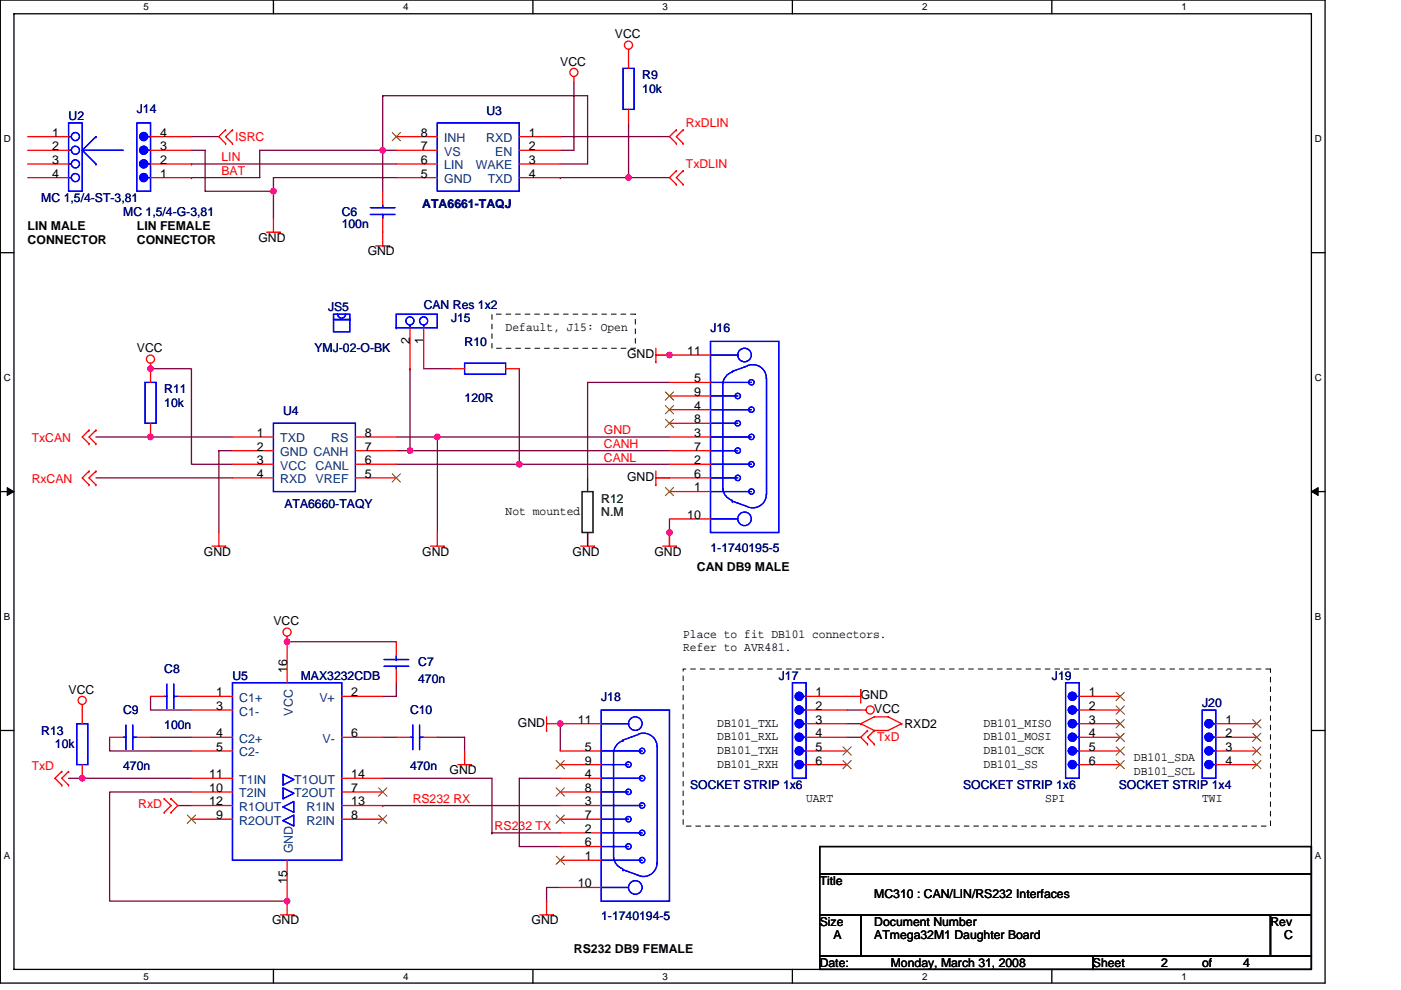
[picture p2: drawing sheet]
<svg xmlns="http://www.w3.org/2000/svg" width="297mm" height="210mm" viewBox="0 0 297 210" stroke-linecap="round" stroke-linejoin="round" font-family="sans-serif">
<path d="M.1 0h280.8v208.5h-280.8zM3 2.9h275v202.7h-275z" fill="none" stroke="#000" stroke-width=".28"/>
<g fill="#fff">
<path d="M30.5 .3h1.1v2.3h-1.1z"/>
<path d="M30.5 205.9h1.1v2.3h-1.1z"/>
</g>
<path d="M58 0v2.9M58 205.6v2.9" fill="none" stroke="#000" stroke-width=".28"/>
<g fill="#fff">
<path d="M85.5 .3h1.1v2.3h-1.1z"/>
<path d="M85.5 205.9h1.1v2.3h-1.1z"/>
</g>
<path d="M113 0v2.9M113 205.6v2.9" fill="none" stroke="#000" stroke-width=".28"/>
<g fill="#fff">
<path d="M140.5 .3h1.1v2.3h-1.1z"/>
<path d="M140.5 205.9h1.1v2.3h-1.1z"/>
</g>
<path d="M168 0v2.9M168 205.6v2.9" fill="none" stroke="#000" stroke-width=".28"/>
<g fill="#fff">
<path d="M195.5 .3h1.2v2.3h-1.2z"/>
<path d="M195.5 205.9h1.2v2.3h-1.2z"/>
</g>
<path d="M223 0v2.9M223 205.6v2.9" fill="none" stroke="#000" stroke-width=".28"/>
<g fill="#fff">
<path d="M250.5 .3h1.2v2.3h-1.2z"/>
<path d="M250.5 205.9h1.2v2.3h-1.2z"/>
<path d="M.8 28.3h1.5v2.3h-1.5z"/>
<path d="M278.8 28.3h1.5v2.3h-1.5z"/>
<path d="M.8 78.9h1.5v2.3h-1.5z"/>
<path d="M278.8 78.9h1.5v2.3h-1.5z"/>
</g>
<path d="M.1 53.6h2.9M278 53.6h2.9" fill="none" stroke="#000" stroke-width=".28"/>
<g fill="#fff">
<path d="M.8 129.6h1.4v2.3h-1.4z"/>
<path d="M278.8 129.6h1.4v2.3h-1.4z"/>
</g>
<path d="M.1 104.3h2.9M278 104.3h2.9" fill="none" stroke="#000" stroke-width=".28"/>
<path d="M1.5 103.4l1.5 .9-1.5 .8zM278 104.3l1.5-.9v1.7z" fill="#000" stroke="#000" stroke-width=".21"/>
<g fill="#fff">
<path d="M.8 180.3h1.4v2.3h-1.4z"/>
<path d="M278.8 180.3h1.4v2.3h-1.4z"/>
</g>
<path d="M.1 154.9h2.9M278 154.9h2.9M173.8 179.6h104.2v5.7h-104.2zM173.8 194h8.7v8.7h-8.7zM173.8 185.3h104.2v8.7h-104.2zM182.5 194h86.9v8.7h-86.9zM269.4 194h8.6v8.7h-8.6zM173.8 202.7h57.9v2.9h-57.9zM231.7 202.7h46.3v2.9h-46.3z" fill="none" stroke="#000" stroke-width=".28"/>
<g fill="none" stroke="#800040" stroke-width=".28">
<path d="M121.7 17.4v14.5h-2.9M40.6 34.8h.1M40.6 29h5.8M40.6 37.7h.1M40.6 31.9h2.9v8.7h14.5M40.6 34.8h43.4M81.1 20.3h.1M81.1 31.9h-26v5.8h-14.5M81.1 31.9v8.7M81.1 20.3h43.5v14.5h-5.8M81.1 31.9h2.9M81.1 20.3v11.6"/>
<path d="M84 37.7h-26v2.9M118.8 37.7h.1M118.8 29h23.1M118.8 37.7h14.5M133.3 26.1v11.6M133.3 37.7h8.6M58 40.6h.1M58 40.6v5.8M31.9 78.2h8.7v20.3h8.7M31.9 78.2h.1M86.9 78.2h.1M86.9 78.2v17.4"/>
<path d="M89.8 78.2h5.8M110.1 78.2h.1M110.1 78.2v20.3M139.1 75.3h.1M139.1 75.3h2.8M20.3 92.7h11.6M31.9 92.7h.1M31.9 92.7h17.4M49.3 95.6h-2.9v17.3M84 98.5h26.1M84 92.7h8.7M84 95.6h2.9"/>
<path d="M86.9 95.6h.1M86.9 95.6h55M92.7 92.7h.1M92.7 92.7h49.2M92.7 92.7v20.2M110.1 98.5h.1M110.1 98.5h31.8M141.9 81.1h-17.3v20.3M20.3 101.4h29M124.6 112.9v2.9M139.1 101.4h2.8M141.9 112.9v2.9"/>
<path d="M141.9 112.9h.1M141.9 110.1v2.8M60.9 136.1h.1M60.9 136.1h23.1M23.2 156.4v2.9h17.4M31.9 156.4h8.7M31.9 147.7v2.9h8.7M81.1 156.4h2.9M84 144.8v2.9h-2.9M92.7 156.4h5.8v2.9M118.8 153.5h.1M118.8 153.5v5.8"/>
<path d="M179.6 150.6h2.9M179.6 153.5h2.9M179.6 156.4h2.9M14.5 165.1h2.9M17.4 165.1h.1M17.4 165.1h23.2M37.7 170.9h2.9M40.6 168h-17.4v23.1h37.7M81.1 170.9h.1M81.1 165.1h23.2v11.6M81.1 170.9h37.7M104.3 176.7h.1"/>
<path d="M104.3 176.7h14.5M118.8 165.1h-8.7v14.5h8.7M60.9 191.1h.1M115.9 191.1h.1M118.8 188.2h-2.9v2.9"/>
</g>
<g fill="#f0f" stroke="#f0f" stroke-width=".28">
<circle cx="133.2" cy="37.7" r=".57"/>
<circle cx="81.1" cy="31.9" r=".57"/>
<circle cx="58" cy="40.6" r=".57"/>
<circle cx="31.9" cy="92.7" r=".57"/>
<circle cx="31.9" cy="78.2" r=".57"/>
<circle cx="92.7" cy="92.7" r=".57"/>
<circle cx="86.9" cy="95.6" r=".57"/>
<circle cx="110.1" cy="98.5" r=".57"/>
<circle cx="60.9" cy="136.1" r=".57"/>
<circle cx="17.4" cy="165.1" r=".57"/>
<circle cx="141.9" cy="112.9" r=".57"/>
<circle cx="141.9" cy="75.3" r=".57"/>
<circle cx="60.9" cy="191.1" r=".57"/>
<circle cx="118.8" cy="153.5" r=".57"/>
</g>
<g fill="none" stroke="#f00" stroke-width=".28">
<path d="M121.7 16.2v1.2M133.3 10.5v4M5.9 29h8.6M5.9 31.9h8.6M5.9 34.8h8.6M5.9 37.7h8.6M31.9 29h8.7M31.9 31.9h8.7M31.9 34.8h8.7M31.9 37.7h8.7M47.8 27.5h.1M47.8 30.4h.1"/>
<path d="M47.8 27.5l-1.4 1.5 1.4 1.4M49.3 30.4h.1M49.3 27.5h.1M49.3 27.5l-1.5 1.5 1.5 1.4M84 29h8.7M84 31.9h8.7M84 34.8h8.7M84 37.7h8.7M110.1 29h8.7M110.1 31.9h8.7M110.1 34.8h8.7M110.1 37.7h8.7"/>
<path d="M133.3 23.2v2.9M143.4 27.5h.1M143.4 30.4h.1M143.4 36.2h.1M143.4 39.1h.1M143.4 27.5l-1.5 1.5 1.5 1.4M143.4 36.2l-1.5 1.5 1.5 1.4M144.8 30.4h.1M144.8 27.5h.1M144.8 39.1h.1M144.8 36.2h.1M144.8 27.5l-1.4 1.5 1.4 1.4"/>
<path d="M144.8 36.2l-1.4 1.5 1.4 1.4M56.5 49.3h2.9M58 46.4v2.9M59.4 49.3h.1M79.7 52.2h2.9M81.1 46.4v5.8M81.1 40.6v2.9M82.6 52.2h.1M31.9 77v4.1M86.9 69.5v8.7M89.8 69.5v8.7M95.6 78.2h2.9"/>
<path d="M107.2 78.2h2.9M139.1 75.3h11.5M139.1 76.8h.1M139.1 73.9v2.9M18.9 91.2h.1M18.9 94.1h.1M18.9 99.9h.1M18.9 91.2l-1.5 1.5 1.5 1.4M18.9 99.9l-1.5 1.5 1.5 1.4M20.3 91.2h.1M20.3 94.1h.1M20.3 99.9h.1"/>
<path d="M20.3 91.2l-1.4 1.5 1.4 1.4M20.3 99.9l-1.4 1.5 1.4 1.4M31.9 89.8v2.9M49.3 92.7h8.7M49.3 95.6h8.7M49.3 98.5h8.7M75.4 92.7h8.6M75.4 95.6h8.6M75.4 98.5h8.6M139.1 99.9v2.9M141.9 92.7h8.7M141.9 95.6h8.7"/>
<path d="M141.9 98.5h8.7M141.9 86.9h8.7M141.9 81.1h8.7M141.9 89.8h8.7M141.9 84h8.7M18.9 102.8h.1M20.3 102.8h.1M45 115.8h2.8M46.4 112.9v2.9M47.8 115.8h.1M49.3 101.4h8.7M75.4 101.4h8.6"/>
<path d="M91.3 115.8h2.9M92.7 112.9v2.9M94.2 115.8h.1M123.1 115.8h2.9M124.6 112.9v2.9M126 115.8h.1M139.1 101.4h11.5M139.1 102.8h.1M140.5 115.8h2.9M141.9 112.9v2.9M141.9 104.3h8.7M141.9 110.1h8.7"/>
<path d="M143.4 115.8h.1M60.9 135v9.8M84 136.1v2.9M17.4 149.4v4.1M23.2 156.4h2.9M29 156.4h2.9M31.9 147.7h2.9M37.7 147.7h11.6M40.6 156.4h8.7M40.6 150.6h8.7M40.6 159.3h8.7M72.5 156.4h8.6"/>
<path d="M72.5 147.7h8.6M84 156.4h2.9M84 141.9v2.9M89.8 156.4h2.9M98.5 159.3v2.9M115.9 153.5h11.6M115.9 154.9h.1M115.9 152v2.9M118.8 159.3h8.7M170.9 147.7h11.6M170.9 156.4h8.7M170.9 150.6h8.7"/>
<path d="M170.9 153.5h8.7M170.9 159.3h8.7M182.5 153.5l2.9-1.5h2.9l2.9 1.5M182.5 153.5h.1M182.5 146.3h.1M182.5 150.6h1.1M182.5 153.5l2.9 1.4M182.5 146.3v2.8M183.9 154.9h.1M183.9 157.8h.1M183.9 154.9l-1.4 1.5 1.4 1.4M185.4 157.8h.1"/>
<path d="M185.4 154.9h.1M185.4 154.9l-1.5 1.5 1.5 1.4M191.2 153.5h.1M191.2 153.5l-2.9 1.4h-2.9M228.8 156.4h8.7M228.8 147.7h8.7M228.8 150.6h8.7M228.8 153.5h8.7M228.8 159.3h8.7M257.8 156.4h8.7M257.8 153.5h8.7M257.8 159.3h8.7"/>
<path d="M13.1 163.6h.1M13.1 166.5h.1M13.1 163.6l-1.5 1.5 1.5 1.4M14.5 163.6h.1M14.5 166.5h.1M14.5 163.6l-1.4 1.5 1.4 1.4M17.4 162.2v2.9M34.8 169.4h.1M34.8 172.3h.1M34.8 169.4l1.5 1.5-1.5 1.4M36.3 172.3h.1M36.3 169.4h.1"/>
<path d="M36.3 169.4l1.4 1.5-1.4 1.4M40.6 165.1h8.7M40.6 168h8.7M40.6 170.9h8.7M40.6 173.8h8.7M72.5 165.1h8.6M72.5 168h8.6M72.5 170.9h8.6M72.5 173.8h8.6M97.1 162.2h2.9M100 162.2h.1M118.8 162.2h8.7"/>
<path d="M118.8 165.1h8.7M118.8 168h8.7M118.8 170.9h8.7M118.8 173.8h8.7M118.8 176.7h8.7M118.8 179.6h8.7M170.9 162.2h8.7M228.8 162.2h8.7M257.8 162.2h8.7M59.4 194h2.9M60.9 182.5v11.5M62.3 194h.1"/>
<path d="M114.4 194h2.9M115.9 191.1v2.9M117.3 194h.1M118.8 182.5h8.7M118.8 188.2h8.7"/>
<circle cx="121.7" cy="15.4" r=".86"/>
<circle cx="133.3" cy="9.6" r=".86"/>
<circle cx="31.9" cy="76.2" r=".86"/>
<circle cx="60.9" cy="134.1" r=".86"/>
<circle cx="17.4" cy="148.6" r=".86"/>
<circle cx="184.5" cy="150.6" r=".86"/>
</g>
<path d="M104.3 66.6h30.4v7.3h-30.4zM144.8 141.9h124.6v33.3h-124.6z" fill="none" stroke="#000" stroke-width=".21" stroke-dasharray="1 1 1 1 1 1 1 1"/>
<g fill="none" stroke="#00f" stroke-width=".28">
<path d="M132.1 14.5h2.3v8.7h-2.3zM14.5 26.1h2.9v14.5h-2.9zM14.5 29h.6M14.5 31.9h.6M14.5 34.8h.6M14.5 37.7h.6M17.4 31.9h8.7M17.4 31.9l2.9 2.9M20.3 29h.1M20.3 34.8h.1M20.3 29l-2.9 2.9M29 26.1h2.9v14.5h-2.9z"/>
<path d="M31.3 34.8h.6M31.3 31.9h.6M31.3 37.7h.6M31.3 29h.6M31.9 29h.1M92.7 26.1h17.4v14.5h-17.4zM78.5 45.5h5.3M78.5 44h5.3M81.1 43.5v.5M81.1 45.5h.1M81.1 45.5v.9M70.7 67.8h3.5v2.6h-3.5z"/>
<path d="M70.7 66.6h3.5v1.2h-3.5zM71.6 66.6a.86 .86 0 0 0 .8 .9 .86 .86 0 0 0 .9-.9M84 69.5h.1M84 68.9v.6M84 66.6h8.7v2.9h-8.7zM86.9 68.9v.6M89.8 68.9v.6M98.5 77h8.7v2.4h-8.7zM150.6 72.4h14.5v40.5h-14.5zM150.6 75.3h5.8M155.2 78.9a2.87 2.87 0 0 0-2 2.5v22.3a2.88 2.88 0 0 0 2 2.4M155.3 78.8h.1"/>
<path d="M156.4 75.3h.1M158.5 77.6l-3.2 1.2M158.5 77.5a2.92 2.92 0 0 1 4 2.8v-.1M30.8 81.1h2.3v8.7h-2.3zM58 89.8h17.4v14.5h-17.4zM150.6 98.5h8.7M150.6 95.6h5.8M150.6 92.7h8.7M150.6 89.8h5.8M150.6 86.9h8.7M150.6 84h5.8M150.6 81.1h8.7"/>
<path d="M162.5 80.2v24.6a2.9 2.9 0 0 1-4 2.7M150.6 104.3h8.7M150.6 101.4h5.8M150.6 110.1h5.8M155.3 106.3h.1M155.3 106.3l3.2 1.1M81.4 139.9h5.3M84 139.9h.1M84 139v.9M16.3 153.5h2.3v8.7h-2.3zM26.1 156.4h.6M26.7 153.8v5.2"/>
<path d="M28.1 153.8v5.2M28.1 156.4h.1M28.1 156.4h.9M34.8 147.7h.6M35.4 145.1v5.2M36.8 145.1v5.2M36.8 147.7h.1M36.8 147.7h.9M49.3 144.8h23.2v37.7h-23.2zM81.4 141.3h5.3M84 141.3v.6M86.9 156.4h.6"/>
<path d="M87.5 153.8v5.2M89 153.8v5.2M89 156.4h.1M89 156.4h.8M127.5 150.6h14.4v40.5h-14.4zM127.5 159.3h8.7M127.5 153.5h5.8M130.1 159.6v22.2a2.85 2.85 0 0 0 1.9 2.5M132 157.1a2.85 2.85 0 0 0-1.9 2.5M132.1 157h.1M133.3 153.5h.1M135.3 155.8l-3.2 1.2"/>
<path d="M135.4 155.7a2.91 2.91 0 0 1 3.9 2.7M139.3 158.4v24.6M168 144.8h2.9v20.3h-2.9zM170.3 150.6h.6M170.3 153.5h.6M170.3 147.7h.6M170.3 159.3h.6M170.3 156.4h.6M170.9 156.4h.1M225.9 144.8h2.9v20.3h-2.9zM228.2 150.6h.6M228.2 153.5h.6"/>
<path d="M228.2 147.7h.6M228.2 159.3h.6M228.2 156.4h.6M228.8 156.4h.1M254.9 150.6h2.9v14.5h-2.9zM257.2 156.4h.6M257.2 159.3h.6M257.2 153.5h.6M60 164.2l2.3 1.2-2.3 1.1zM60 167.1l2.3 1.2-2.3 1.1zM60 171.2l2.3-1.2v2.3zM60 174.1l2.3-1.2v2.3z"/>
<path d="M127.5 179.6h5.8M127.5 176.7h8.7M127.5 173.8h5.8M127.5 170.9h8.7M127.5 168h5.8M127.5 165.1h8.7M127.5 162.2h5.8M170.3 162.2h.6M170.9 162.2h.1M228.2 162.2h.6M228.8 162.2h.1M257.2 162.2h.6"/>
<path d="M257.8 162.2h.1M127.5 182.5h8.7M127.5 188.2h5.8M132.1 184.5h.1M132.1 184.5l3.2 1.1M139.3 183a2.88 2.88 0 0 1-3.9 2.7"/>
<circle cx="16" cy="37.7" r=".86"/>
<circle cx="16" cy="29" r=".86"/>
<circle cx="16" cy="31.9" r=".86"/>
<circle cx="16" cy="34.8" r=".86"/>
<circle cx="86.9" cy="68.1" r=".86"/>
<circle cx="89.8" cy="68.1" r=".86"/>
<circle cx="157.9" cy="75.3" r="1.43"/>
<circle cx="156.4" cy="84" r=".57"/>
<circle cx="156.4" cy="95.6" r=".57"/>
<circle cx="156.4" cy="89.8" r=".57"/>
<circle cx="159.3" cy="86.9" r=".57"/>
<circle cx="159.3" cy="81.1" r=".57"/>
<circle cx="159.3" cy="98.5" r=".57"/>
<circle cx="159.3" cy="92.7" r=".57"/>
<circle cx="156.4" cy="101.4" r=".57"/>
<circle cx="157.9" cy="110" r="1.44"/>
<circle cx="159.3" cy="104.3" r=".57"/>
<circle cx="134.7" cy="153.5" r="1.44"/>
<circle cx="136.1" cy="159.3" r=".57"/>
<circle cx="133.2" cy="179.5" r=".57"/>
<circle cx="133.2" cy="168" r=".57"/>
<circle cx="133.2" cy="173.8" r=".57"/>
<circle cx="133.2" cy="162.2" r=".57"/>
<circle cx="136.1" cy="165.1" r=".57"/>
<circle cx="136.1" cy="170.9" r=".57"/>
<circle cx="136.1" cy="176.6" r=".57"/>
<circle cx="134.7" cy="188.2" r="1.44"/>
<circle cx="136.1" cy="182.4" r=".57"/>
</g>
<g fill="none" stroke="#804000" stroke-width=".21">
<path d="M83.2 28.1l1.7 1.8M84.9 28.1l-1.8 1.8M141.1 86l1.7 1.8M141.1 88.9l1.7 1.8M141.1 83.1l1.7 1.8M142.8 86l-1.7 1.8M142.8 88.9l-1.7 1.8M142.8 83.1l-1.7 1.8M83.2 100.5l1.7 1.8M84.9 100.5l-1.8 1.8M141.1 103.4l1.7 1.8M142.8 103.4l-1.7 1.8"/>
<path d="M178.7 158.4l1.8 1.8M180.5 158.4l-1.8 1.8M236.6 146.8l1.8 1.8M236.6 149.7l1.8 1.8M236.6 152.6l1.8 1.8M236.6 155.5l1.8 1.8M236.6 158.4l1.8 1.8M238.4 146.8l-1.8 1.8M238.4 149.7l-1.8 1.8M238.4 152.6l-1.8 1.8M238.4 155.5l-1.8 1.8M238.4 158.4l-1.8 1.8"/>
<path d="M265.6 152.6l1.8 1.8M265.6 155.5l1.8 1.8M265.6 158.4l1.8 1.8M267.3 152.6l-1.7 1.8M267.3 155.5l-1.7 1.8M267.3 158.4l-1.7 1.8M39.7 172.9l1.8 1.7M41.5 172.9l-1.8 1.7M80.3 167.1l1.7 1.8M80.3 172.9l1.7 1.7M82 167.1l-1.7 1.8M82 172.9l-1.7 1.7"/>
<path d="M117.9 172.9l1.8 1.7M117.9 167.1l1.8 1.8M117.9 161.3l1.8 1.8M119.7 172.9l-1.8 1.7M119.7 167.1l-1.8 1.8M119.7 161.3l-1.8 1.8M178.7 161.3l1.8 1.8M180.5 161.3l-1.8 1.8M236.6 161.3l1.8 1.8M238.4 161.3l-1.8 1.8M265.6 161.3l1.8 1.8M267.3 161.3l-1.7 1.8"/>
<path d="M117.9 181.6l1.8 1.7M119.7 181.6l-1.8 1.7"/>
</g>
<g fill="#00f" stroke="#00f" stroke-width=".28">
<circle cx="227.4" cy="156.4" r=".86"/>
<circle cx="227.4" cy="153.5" r=".86"/>
<circle cx="227.4" cy="150.6" r=".86"/>
<circle cx="227.4" cy="147.7" r=".86"/>
<circle cx="227.4" cy="162.2" r=".86"/>
<circle cx="227.4" cy="159.3" r=".86"/>
<circle cx="256.3" cy="162.2" r=".86"/>
<circle cx="256.3" cy="159.3" r=".86"/>
<circle cx="256.3" cy="156.4" r=".86"/>
<circle cx="256.3" cy="153.5" r=".86"/>
<circle cx="30.5" cy="29" r=".86"/>
<circle cx="30.5" cy="31.9" r=".86"/>
<circle cx="30.5" cy="34.8" r=".86"/>
<circle cx="30.5" cy="37.7" r=".86"/>
<circle cx="169.4" cy="156.4" r=".86"/>
<circle cx="169.4" cy="153.5" r=".86"/>
<circle cx="169.4" cy="150.6" r=".86"/>
<circle cx="169.4" cy="147.7" r=".86"/>
<circle cx="169.4" cy="162.2" r=".86"/>
<circle cx="169.4" cy="159.3" r=".86"/>
</g>
<path d="M123.4 104.3h2.3v8.6h-2.3zM124.6 101.4v2.9M124.6 112.9v2.9" fill="none" stroke="#008000" stroke-width=".28"/>
<g font-size="2.6">
<text x="130.4" y="8.1">VCC</text>
<text x="118.8" y="13.9">VCC</text>
<text x="11" y="29">1</text>
<text x="33.9" y="29">4</text>
<text x="89.2" y="29">8</text>
<text x="112.1" y="29">1</text>
<text x="11" y="31.9">2</text>
<text x="11" y="34.8">3</text>
<text x="33.9" y="34.8">2</text>
<text x="33.9" y="31.9">3</text>
<text x="89.2" y="34.8">6</text>
<text x="89.2" y="31.9">7</text>
<text x="112.1" y="31.9">2</text>
<text x="112.1" y="34.8">3</text>
<text x="11" y="37.7">4</text>
<text x="33.9" y="37.7">1</text>
<text x="89.2" y="37.7">5</text>
<text x="112.1" y="37.7">4</text>
<text x="5.9" y="48.8">LIN MALE</text>
<text x="5.9" y="51.8">CONNECTOR</text>
<text x="29" y="48.8">LIN FEMALE</text>
<text x="29" y="51.8">CONNECTOR</text>
<text x="54.8" y="51.3">GND</text>
<text x="78" y="54.2">GND</text>
<text x="107.2" y="70.2">Default, J15: Open</text>
<text x="29" y="74.7">VCC</text>
<text x="86.9" y="73" transform="rotate(-90 86.9 73)">2</text>
<text x="89.8" y="73" transform="rotate(-90 89.8 73)">1</text>
<text x="133" y="75.9">GND</text>
<text x="145.7" y="75.3">11</text>
<text x="147.1" y="81.1">5</text>
<text x="147.1" y="84">9</text>
<text x="147.1" y="86.9">4</text>
<text x="147.1" y="89.8">8</text>
<text x="54.5" y="92.7">1</text>
<text x="54.5" y="95.6">2</text>
<text x="77.4" y="95.6">7</text>
<text x="77.4" y="92.7">8</text>
<text x="147.1" y="92.7">3</text>
<text x="147.1" y="95.6">7</text>
<text x="54.5" y="98.4">3</text>
<text x="54.5" y="101.3">4</text>
<text x="77.4" y="101.3">5</text>
<text x="77.4" y="98.4">6</text>
<text x="133" y="102">GND</text>
<text x="147.1" y="98.4">2</text>
<text x="147.1" y="101.3">6</text>
<text x="147.1" y="104.2">1</text>
<text x="107.2" y="109.3">Not mounted</text>
<text x="145.7" y="110">10</text>
<text x="43.2" y="117.9">GND</text>
<text x="89.5" y="117.9">GND</text>
<text x="121.4" y="117.9">GND</text>
<text x="138.8" y="117.9">GND</text>
<text x="147.7" y="121.2">CAN DB9 MALE</text>
<text x="58" y="132.7">VCC</text>
<text x="144.8" y="135.3">Place to fit DB101 connectors.</text>
<text x="60.9" y="142.8" transform="rotate(-90 60.9 142.8)">16</text>
<text x="144.8" y="138.1">Refer to AVR481.</text>
<text x="14.5" y="147.1">VCC</text>
<text x="45.8" y="147.7">1</text>
<text x="74.5" y="147.7">2</text>
<text x="172.9" y="147.7">1</text>
<text x="182.5" y="148.3">GND</text>
<text x="230.8" y="147.7">1</text>
<text x="45.8" y="150.6">3</text>
<text x="109.8" y="154.1">GND</text>
<text x="122.5" y="153.5">11</text>
<text x="152.1" y="154.1">DB101_TXL</text>
<text x="172.9" y="150.6">2</text>
<text x="172.9" y="153.5">3</text>
<text x="185.4" y="151.2">VCC</text>
<text x="191.7" y="154.4">RXD2</text>
<text x="208.6" y="154.1">DB101_MISO</text>
<text x="230.8" y="150.6">2</text>
<text x="230.8" y="153.5">3</text>
<text x="259.8" y="153.5">1</text>
<text x="45.8" y="156.4">4</text>
<text x="45.8" y="159.3">5</text>
<text x="74.5" y="156.4">6</text>
<text x="124" y="159.3">5</text>
<text x="152.1" y="157">DB101_RXL</text>
<text x="152.1" y="159.9">DB101_TXH</text>
<text x="172.9" y="156.4">4</text>
<text x="172.9" y="159.3">5</text>
<text x="208.6" y="157">DB101_MOSI</text>
<text x="208.6" y="159.9">DB101_SCK</text>
<text x="230.8" y="156.4">4</text>
<text x="230.8" y="159.3">5</text>
<text x="240.4" y="161.4">DB101_SDA</text>
<text x="259.8" y="156.4">2</text>
<text x="259.8" y="159.3">3</text>
<text x="44.3" y="165.1">11</text>
<text x="44.3" y="168">10</text>
<text x="74.5" y="165.1">14</text>
<text x="74.5" y="168">7</text>
<text x="95.3" y="164.2">GND</text>
<text x="124" y="165.1">4</text>
<text x="124" y="168">8</text>
<text x="124" y="162.2">9</text>
<text x="152.1" y="162.8">DB101_RXH</text>
<text x="172.9" y="162.2">6</text>
<text x="208.6" y="162.8">DB101_SS</text>
<text x="230.8" y="162.2">6</text>
<text x="240.4" y="164.3">DB101_SCL</text>
<text x="259.8" y="162.2">4</text>
<text x="44.3" y="170.8">12</text>
<text x="45.8" y="173.7">9</text>
<text x="74.5" y="170.8">13</text>
<text x="74.5" y="173.7">8</text>
<text x="124" y="170.8">3</text>
<text x="124" y="173.7">7</text>
<text x="170.9" y="170.1">UART</text>
<text x="221.6" y="170.1">SPI</text>
<text x="254.9" y="170.1">TWI</text>
<text x="124" y="176.6">2</text>
<text x="124" y="179.5">6</text>
<text x="124" y="182.4">1</text>
<text x="60.9" y="187.4" transform="rotate(-90 60.9 187.4)">15</text>
<text x="122.5" y="188.2">10</text>
<text x="173.8" y="187.7">Title</text>
<text x="185.4" y="190.6">MC310 : CAN/LIN/RS232 Interfaces</text>
<text x="57.7" y="196.1">GND</text>
<text x="112.7" y="196.1">GND</text>
<text x="173.8" y="196.4">Size</text>
<text x="185.4" y="196.4">Document Number</text>
<text x="269.4" y="196.4">Rev</text>
<text x="121.7" y="202.2">RS232 DB9 FEMALE</text>
<text x="176.7" y="199.3">A</text>
<text x="185.4" y="199.3">ATmega32M1 Daughter Board</text>
<text x="272.2" y="199.3">C</text>
<text x="173.8" y="205">Date:</text>
<text x="188.9" y="205">Monday, March 31, 2008</text>
<text x="231.7" y="205">Sheet</text>
<text x="246.2" y="205">2</text>
<text x="254.9" y="205">of</text>
<text x="263.6" y="205">4</text>
</g>
<g font-size="2.6" fill="#000080">
<text x="136.2" y="16.8">R9</text>
<text x="136.2" y="19.7">10k</text>
<text x="14.5" y="25.5">U2</text>
<text x="29" y="24.1">J14</text>
<text x="103.1" y="24.4">U3</text>
<text x="8.8" y="42.9">MC 1,5/4-ST-3,81</text>
<text x="26.1" y="45.8">MC 1,5/4-G-3,81</text>
<text x="72.5" y="45.8">C6</text>
<text x="89.5" y="44.1">ATA6661-TAQJ</text>
<text x="72.5" y="48.4">100n</text>
<text x="89.8" y="65.5">CAN Res 1x2</text>
<text x="69.6" y="66.1">JS5</text>
<text x="95.6" y="68.4">J15</text>
<text x="150.6" y="70.4">J16</text>
<text x="66.7" y="74.7">YMJ-02-O-BK</text>
<text x="98.5" y="73.3">R10</text>
<text x="34.8" y="83.4">R11</text>
<text x="34.8" y="86.3">10k</text>
<text x="60" y="88.1">U4</text>
<text x="98.5" y="85.2">120R</text>
<text x="60.3" y="107.8">ATA6660-TAQY</text>
<text x="150.6" y="117">1-1740195-5</text>
<text x="34.8" y="142.8">C8</text>
<text x="88.7" y="141.4">C7</text>
<text x="49.3" y="144.2">U5</text>
<text x="63.8" y="144.2">MAX3232CDB</text>
<text x="88.7" y="144.8">470n</text>
<text x="127.5" y="148.6">J18</text>
<text x="165.1" y="144.2">J17</text>
<text x="223" y="144.2">J19</text>
<text x="8.8" y="155.8">R13</text>
<text x="26.1" y="151.5">C9</text>
<text x="34.8" y="154.7">100n</text>
<text x="86.9" y="151.5">C10</text>
<text x="254.9" y="150">J20</text>
<text x="11.6" y="158.7">10k</text>
<text x="26.1" y="163.3">470n</text>
<text x="86.9" y="163.3">470n</text>
<text x="146.3" y="167.4">SOCKET STRIP 1x6</text>
<text x="204.2" y="167.4">SOCKET STRIP 1x6</text>
<text x="237.2" y="167.4">SOCKET STRIP 1x4</text>
<text x="127.5" y="195.2">1-1740194-5</text>
</g>
<g font-size="2.6" fill="#f00">
<text x="49.9" y="29.9">ISRC</text>
<text x="145.4" y="27">RxDLIN</text>
<text x="47" y="34.2">LIN</text>
<text x="145.4" y="35.6">TxDLIN</text>
<text x="47" y="37.1">BAT</text>
<text x="6.7" y="93.9">TxCAN</text>
<text x="128" y="92.1">GND</text>
<text x="128" y="95">CANH</text>
<text x="128" y="97.9">CANL</text>
<text x="6.7" y="102.5">RxCAN</text>
<text x="186" y="157.3">TxD</text>
<text x="6.7" y="163.3">TxD</text>
<text x="29.3" y="171.4">RxD</text>
<text x="87.5" y="170.3">RS232 RX</text>
<text x="104.9" y="176.1">RS232 TX</text>
</g>
<g font-size="2.6" fill="#004080">
<text x="94.2" y="35.9">LIN</text>
<text x="94.2" y="33">VS</text>
<text x="94.2" y="30.1">INH</text>
<text x="100.9" y="35.9">WAKE</text>
<text x="103.1" y="30.1">RXD</text>
<text x="105" y="33">EN</text>
<text x="94.2" y="38.8">GND</text>
<text x="103.4" y="38.8">TXD</text>
<text x="59.4" y="93.9">TXD</text>
<text x="70.2" y="93.9">RS</text>
<text x="59.4" y="96.8">GND CANH</text>
<text x="59.4" y="99.6">VCC</text>
<text x="66.9" y="99.6">CANL</text>
<text x="59.4" y="102.5">RXD</text>
<text x="66.9" y="102.5">VREF</text>
<text x="50.7" y="148.9">C1+</text>
<text x="67.7" y="148.9">V+</text>
<text x="50.7" y="151.8">C1-</text>
<text x="62.1" y="151.8" transform="rotate(-90 62.1 151.8)">VCC</text>
<text x="50.7" y="157.5">C2+</text>
<text x="50.7" y="160.4">C2-</text>
<text x="68.4" y="157.5">V-</text>
<text x="50.7" y="166.2">T1IN</text>
<text x="62.4" y="166.2">T1OUT</text>
<text x="50.7" y="169.1">T2IN</text>
<text x="50.7" y="172">R1OUT</text>
<text x="62.4" y="169.1">T2OUT</text>
<text x="65" y="172">R1IN</text>
<text x="50.7" y="174.9">R2OUT</text>
<text x="65" y="174.9">R2IN</text>
<text x="62.1" y="181" transform="rotate(-90 62.1 181)">GND</text>
</g>
<g font-size="2.6" fill="#008000">
<text x="127.5" y="106.6">R12</text>
<text x="127.5" y="109.5">N.M</text>
</g>
<g font-size="2.1">
<text x="30.5" y="2.2">5</text>
<text x="85.5" y="2.2">4</text>
<text x="140.5" y="2.2">3</text>
<text x="195.5" y="2.2">2</text>
<text x="250.5" y="2.2">1</text>
<text x=".8" y="30.1">D</text>
<text x="278.8" y="30.1">D</text>
<text x=".8" y="80.8">C</text>
<text x="278.8" y="80.8">C</text>
<text x=".8" y="131.4">B</text>
<text x="278.8" y="131.4">B</text>
<text x=".8" y="182.1">A</text>
<text x="278.8" y="182.1">A</text>
<text x="30.5" y="207.8">5</text>
<text x="85.5" y="207.8">4</text>
<text x="140.5" y="207.8">3</text>
<text x="195.5" y="207.8">2</text>
<text x="250.5" y="207.8">1</text>
</g>
</svg>
